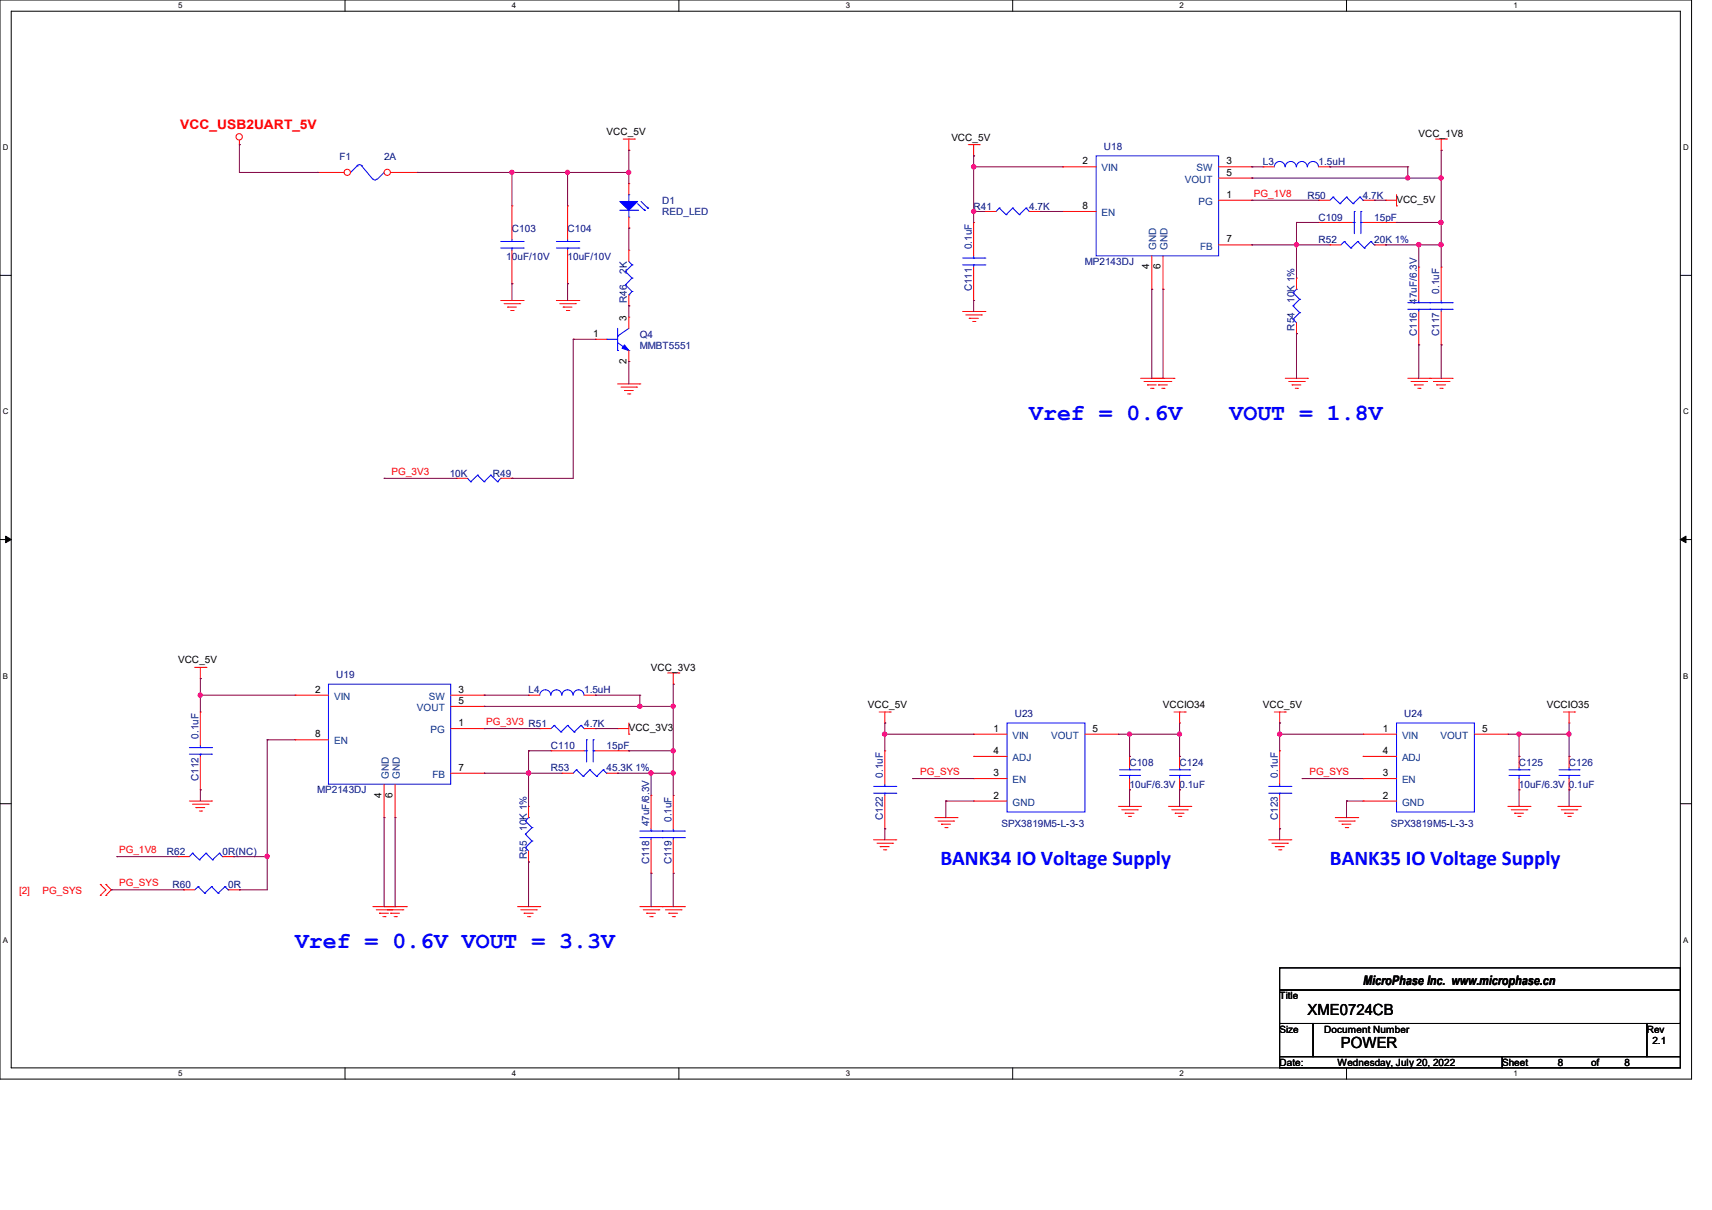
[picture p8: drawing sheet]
<svg xmlns="http://www.w3.org/2000/svg" width="297mm" height="210mm" viewBox="0 0 297 210" stroke-linecap="round" stroke-linejoin="round" font-family="sans-serif">
<path d="M0 0h293.5v187.3h-293.5zM1.9 1.9h289.6v183.4h-289.6z" fill="none" stroke="#000" stroke-width=".17"/>
<g fill="#fff">
<path d="M30.9 .2h.8v1.5h-.8z"/>
<path d="M30.9 185.5h.8v1.6h-.8z"/>
</g>
<path d="M59.9 0v1.9M59.9 185.3v2" fill="none" stroke="#000" stroke-width=".17"/>
<g fill="#fff">
<path d="M88.8 .2h.8v1.5h-.8z"/>
<path d="M88.8 185.5h.8v1.6h-.8z"/>
</g>
<path d="M117.8 0v1.9M117.8 185.3v2" fill="none" stroke="#000" stroke-width=".17"/>
<g fill="#fff">
<path d="M146.7 .2h.8v1.5h-.8z"/>
<path d="M146.7 185.5h.8v1.6h-.8z"/>
</g>
<path d="M175.7 0v1.9M175.7 185.3v2" fill="none" stroke="#000" stroke-width=".17"/>
<g fill="#fff">
<path d="M204.6 .2h.8v1.5h-.8z"/>
<path d="M204.6 185.5h.8v1.6h-.8z"/>
</g>
<path d="M233.6 0v1.9M233.6 185.3v2" fill="none" stroke="#000" stroke-width=".17"/>
<g fill="#fff">
<path d="M262.6 .2h.7v1.5h-.7z"/>
<path d="M262.6 185.5h.7v1.6h-.7z"/>
<path d="M.5 24.8h1v1.6h-1z"/>
<path d="M292 24.8h1v1.6h-1z"/>
<path d="M.5 70.7h1v1.5h-1z"/>
<path d="M292 70.7h1v1.5h-1z"/>
</g>
<path d="M0 47.8h1.9M291.5 47.8h2" fill="none" stroke="#000" stroke-width=".17"/>
<g fill="#fff">
<path d="M.5 116.5h.9v1.6h-.9z"/>
<path d="M292 116.5h.9v1.6h-.9z"/>
</g>
<path d="M0 93.6h1.9M291.5 93.6h2" fill="none" stroke="#000" stroke-width=".17"/>
<path d="M1 93l.9 .6-.9 .6zM291.5 93.6l1-.6v1.2z" fill="#000" stroke="#000" stroke-width=".17"/>
<g fill="#fff">
<path d="M.5 162.4h.9v1.5h-.9z"/>
<path d="M292 162.4h.9v1.5h-.9z"/>
</g>
<path d="M0 139.5h1.9M291.5 139.5h2M222 168h69.5v3.8h-69.5zM222 171.8h69.5v5.8h-69.5zM222 177.6h5.8v5.8h-5.8zM227.8 177.6h57.9v5.8h-57.9zM285.7 177.6h5.8v5.8h-5.8zM222 183.4h38.6v1.9h-38.6zM260.6 183.4h30.9v1.9h-30.9z" fill="none" stroke="#000" stroke-width=".17"/>
<g fill="none" stroke="#f00" stroke-width=".17">
<path d="M41.5 25.1h.1M41.5 24.3v.8M108.1 24.1h2M109.1 26.1h.1M109.1 24.1v2M110.1 24.1h.1M168 25.1h1.9M168.9 27.1h.1M168.9 25.1v2M169.9 25.1h.1M228.8 38.6h.1M228.8 38.6h5.8"/>
<path d="M236.5 38.6h5.8M240.4 34.8h.1M240.4 34.8h1.9M242.3 35.7h.1M242.3 38.6h.1M242.3 33.8v1.9M249 24.1h2M250 26.1h.1M250 24.1v2M251 24.1h.1M86.9 52.2h3.9M87.5 52.7h2.7"/>
<path d="M88.1 53.3h.1M88.1 53.3h1.5M88.6 53.9h.4M89 53.9h.1M90.2 52.7h.1M90.8 52.2h.1M96.5 52.2h3.9M97.1 52.7h2.7M97.7 53.3h.1M97.7 53.3h1.5M98.3 53.9h.4M98.7 53.9h.1"/>
<path d="M99.8 52.7h.1M100.4 52.2h.1M167 54.1h3.9M167.6 54.7h2.7M168.1 55.2h.1M168.1 55.2h1.6M168.7 55.8h.4M169.1 55.8h.1M170.3 54.7h.1M170.9 54.1h.1M250 59.9h.1M250 46.4h.1"/>
<path d="M250 46.4v5.8M250 54.1v5.8M107.1 66.6h3.9M107.7 67.2h2.7M108.3 67.8h.1M108.3 67.8h1.6M108.9 68.4h.4M109.3 68.4h.1M110.4 67.2h.1M111 66.6h.1M197.9 65.7h5.8M198.5 66.2h4.6"/>
<path d="M199.1 66.8h.1M199.1 66.8h1.5M199.6 67.4h.4M200 67.4h.1M201 66.8h.1M201 66.8h1.5M201.2 66.2h.1M201.5 67.4h.4M201.8 65.7h.1M201.9 67.4h.1M203.1 66.2h.1M203.7 65.7h.1"/>
<path d="M223 65.7h3.8M223.6 66.2h2.7M224.2 66.8h.1M224.2 66.8h1.5M224.7 67.4h.4M225.1 67.4h.1M226.3 66.2h.1M226.8 65.7h.1M244.2 65.7h7.7M244.8 66.2h2.7M245.4 66.8h.1M245.4 66.8h1.5"/>
<path d="M246 67.4h.3M246.3 67.4h.1M247.5 66.2h.1M248.1 65.7h.1M248.7 66.2h2.7M249.2 66.8h.1M249.2 66.8h1.6M249.8 67.4h.4M250.2 67.4h.1M251.4 66.2h.1M251.9 65.7h.1M33.8 115.8h1.9"/>
<path d="M34.8 117.8h.1M34.8 115.8v2M35.7 115.8h.1M115.8 116.8h2M116.8 118.7h.1M116.8 116.8v1.9M117.8 116.8h.1M32.9 139h3.8M33.4 139.6h2.7M34.8 137.1h.1M34.8 123.6h.1M34.8 123.6v5.8"/>
<path d="M34.8 131.3v5.8M36.1 139.6h.1M36.7 139h.1M107.1 126.4h.1M107.1 126.4h2M109.1 127.4h.1M109.1 125.5v1.9M152.5 123.6h1.9M153.5 125.5h.1M153.5 123.6v1.9M154.4 123.6h.1M194 140h3.9"/>
<path d="M197.9 140h.1M202.7 140h3.9M203.7 123.6h1.9M204.6 125.5h.1M204.6 123.6v1.9M205.6 123.6h.1M206.6 140h.1M221.1 123.6h1.9M222 125.5h.1M222 123.6v1.9M223 123.6h.1M236.5 127.4h.1"/>
<path d="M236.5 131.3h.1M236.5 135.1h.1M236.5 139h.1M236.5 139h5.8M236.5 127.4h5.8M236.5 131.3h5.8M236.5 135.1h5.8M255.8 127.4h5.8M261.6 127.4h.1M261.6 140h3.8M265.4 140h.1M270.3 140h3.9"/>
<path d="M271.2 123.6h2M272.2 125.5h.1M272.2 123.6v1.9M273.2 123.6h.1M274.2 140h.1M17.4 155.4h.1M17.4 153.5h.1M17.4 153.5l1 .9-1 1M18.4 153.5h.1M18.4 155.4h.1M18.4 153.5l.9 .9-.9 1M30.9 148.7h.1"/>
<path d="M30.9 148.7h2M34 140.2h.1M34 140.2h1.5M34.6 140.8h.4M35 140.8h.1M38.6 148.7h2M40.6 148.7h.1M64.7 157.4h5.8M65.3 157.9h4.6M65.8 158.5h.1M65.8 158.5h1.6M66.4 159.1h.4"/>
<path d="M66.8 159.1h.1M67.8 158.5h.1M67.8 158.5h1.5M68 157.9h.1M68.4 159.1h.3M68.5 157.4h.1M68.7 159.1h.1M69.9 157.9h.1M70.5 157.4h.1M89.8 157.4h3.8M90.3 157.9h2.7M90.9 158.5h.1"/>
<path d="M90.9 158.5h1.6M91.5 159.1h.4M91.9 159.1h.1M93 157.9h.1M93.6 157.4h.1M111 157.4h7.7M111.6 157.9h2.7M112.2 158.5h.1M112.2 158.5h1.5M112.7 159.1h.5M113.2 159.1h.1M114.3 157.9h.1"/>
<path d="M114.9 157.4h.1M115.4 157.9h2.8M116 158.5h.1M116 158.5h1.6M116.6 159.1h.4M117 159.1h.1M118.2 157.9h.1M118.7 157.4h.1M151.6 145.8h3.8M152.1 146.3h2.8M152.7 146.9h.1M152.7 146.9h1.6"/>
<path d="M153.3 147.5h.4M153.7 147.5h.1M154.9 146.3h.1M155.4 145.8h.1M162.2 141.9h3.8M162.7 142.5h2.7M163.3 143h.1M163.3 143h1.6M163.9 143.6h.4M164.3 143.6h.1M165.4 142.5h.1M166 141.9h.1"/>
<path d="M194.6 140.5h2.7M195.2 141.1h.1M195.2 141.1h1.5M195.7 141.7h.4M196.1 141.7h.1M197.3 140.5h.1M203.3 140.5h2.7M203.9 141.1h.1M203.9 141.1h1.5M204.4 141.7h.5M204.9 141.7h.1M206 140.5h.1"/>
<path d="M220.1 145.8h3.8M220.6 146.3h2.8M221.2 146.9h.1M221.2 146.9h1.6M221.8 147.5h.4M222.2 147.5h.1M223.4 146.3h.1M223.9 145.8h.1M231.6 141.9h3.9M232.2 142.5h2.7M232.8 143h.1M232.8 143h1.6"/>
<path d="M233.4 143.6h.4M233.8 143.6h.1M234.9 142.5h.1M235.5 141.9h.1M262.2 140.5h2.7M262.8 141.1h.1M262.8 141.1h1.5M263.3 141.7h.4M263.7 141.7h.1M264.9 140.5h.1M270.8 140.5h2.8M271.4 141.1h.1"/>
<path d="M271.4 141.1h1.6M272 141.7h.4M272.4 141.7h.1M273.6 140.5h.1"/>
<circle cx="41.5" cy="23.7" r=".55"/>
</g>
<g fill="none" stroke="#00f" stroke-width=".17">
<path d="M61.9 28.8l.5-.2 .4 .2M62 28.8h.1M62 28.8l-1.2 1.1M62.7 28.8h.1M62.7 28.8l2 2.3M65.4 31.1l-.3 .1-.4-.1M66.6 29.9h.1M66.6 29.9l-1.2 1.2M234.6 38.6h.3M234.9 36.7h.1M234.9 38.6h.1M234.9 36.7v3.9"/>
<path d="M236.1 36.7h.1M236.1 38.6h.1M236.1 36.7v3.9M236.1 38.6h.4M248.1 53.7h3.8M248.1 52.5h3.8M250 53.7h.1M250 52.5h.1M250 52.2v.3M250 53.7v.4M251.9 53.7h.1M251.9 52.5h.1"/>
<path d="M32.9 130.9h3.8M32.9 129.8h3.8M34.8 130.9h.1M34.8 129.8h.1M34.8 129.4v.4M34.8 130.9v.4M36.7 130.9h.1M36.7 129.8h.1M242.3 125.5h13.5v15.4h-13.5zM33.4 148.1h.1M33.4 148.1l-.5 .6M33.4 148.1l1.2 1.1"/>
<path d="M34.6 149.2h.1M35.7 148.1h.1M35.7 148.1l-1.1 1.1M35.7 148.1l1.2 1.1M36.9 149.2h.1M38.1 148.1h.1M38.1 148.1l-1.2 1.1M38.1 148.1l.5 .6M38.6 148.7h.1"/>
</g>
<circle cx="60.3" cy="29.9" r=".54" fill="#fff" stroke="#f00" stroke-width=".17"/>
<path d="M55 29.9h.1M55 29.9h4.7" fill="none" stroke="#f00" stroke-width=".17"/>
<circle cx="67.2" cy="29.9" r=".54" fill="#fff" stroke="#f00" stroke-width=".17"/>
<g fill="none" stroke="#f00" stroke-width=".17">
<path d="M67.8 29.9h4.6M72.4 29.9h.1M88.8 35.7h.1M88.8 35.7v5.8M98.5 35.7h.1M98.5 35.7v5.8M109.1 39.6h.1M109.1 31.9h.1M109.1 31.9v1.9M109.1 37.7v1.9M168.9 38.6h.1M168.9 38.6v5.8"/>
<path d="M170.9 36.7h.1M170.9 36.7h1.9M178.6 36.7h1.9M180.5 36.7h.1M184.4 29h.1M184.4 36.7h.1M184.4 36.7h5.8M184.4 29h5.8M211.4 34.8h5.8M211.4 29h5.8M211.4 30.9h5.8M217.2 34.8h.1"/>
<path d="M217.2 29h.1M217.2 30.9h.1M219.1 29h.1M219.1 29h2M228.8 34.8h.1M228.8 34.8h1.9M228.8 29h1.9M230.7 29h.1M236.5 34.8h1.9M238.4 34.8h.1M88.8 49.2h.1M88.8 43.4v5.8"/>
<path d="M98.5 49.2h.1M98.5 43.4v5.8M103.3 58.9h.1M103.3 58.9h1.9M109.1 43.4h.1M109.1 53.1h.1M109.1 55h.1M109.1 43.4v2M109.1 51.2v1.9M109.1 55v2M168.9 52.2h.1M168.9 46.4v5.8"/>
<path d="M199.8 50.2h.1M199.8 44.4v5.8M201.8 50.2h.1M201.8 44.4v5.8M211.4 42.5h5.8M217.2 42.5h.1M224.9 57.9h.1M224.9 48.3h.1M224.9 48.3v1.9M224.9 56v1.9M230.7 42.5h.1M230.7 42.5h1.9"/>
<path d="M238.4 42.5h2M240.4 42.5h.1M246.1 59.9h.1M246.1 46.4h.1M246.1 46.4v5.8M246.1 54.1v5.8M109.1 62.7h.1M109.1 60.8v1.9M79.2 83h.1M79.2 83h1.9M86.9 83h1.9M88.8 83h.1"/>
<path d="M51.2 120.6h.1M51.2 128.4h.1M51.2 120.6h5.8M51.2 128.4h5.8M66.6 136.1v5.8M68.5 136.1v5.8M78.2 126.4h5.8M78.2 120.6h5.8M78.2 122.6h5.8M78.2 134.2h5.8M84 126.4h.1M84 120.6h.1"/>
<path d="M84 122.6h.1M84 134.2h.1M91.7 120.6h.1M91.7 140h.1M91.7 120.6h1.9M91.7 140v1.9M93.6 126.4h.1M93.6 126.4h2M95.6 130.3h.1M95.6 130.3h5.7M97.5 134.2h.1M97.5 134.2h1.9"/>
<path d="M101.3 126.4h2M101.3 120.6h2M103.3 126.4h.1M103.3 120.6h.1M103.3 130.3h5.8M105.2 134.2h1.9M107.1 134.2h.1M109.1 130.3h.1M112.9 138h.1M112.9 138v5.8M116.8 138h.1M116.8 138v5.8"/>
<path d="M153.5 130.3h.1M153.5 130.3v5.8M153.5 138v5.8M168.9 127.4h.1M168.9 131.3h.1M168.9 135.1h.1M168.9 139h.1M168.9 127.4h5.8M168.9 131.3h5.8M168.9 135.1h5.8M168.9 139h5.8M188.2 127.4h5.8"/>
<path d="M194 127.4h.1M196 131.3h.1M196 137.1h.1M196 131.3v1.9M196 135.1v2M204.6 131.3h.1M204.6 137.1h.1M204.6 131.3v1.9M204.6 135.1v2M222 130.3h.1M222 130.3v5.8M222 138v5.8"/>
<path d="M263.5 131.3h.1M263.5 137.1h.1M263.5 131.3v1.9M263.5 135.1v2M272.2 131.3h.1M272.2 137.1h.1M272.2 131.3v1.9M272.2 135.1v2M31.9 154.4h.1M31.9 154.4h1.9M39.6 154.4h1.9M41.5 154.4h.1"/>
<path d="M66.6 141.9h.1M68.5 141.9h.1M91.7 149.6h.1M91.7 147.7v1.9M112.9 151.6h.1M112.9 145.8v5.8M116.8 151.6h.1M116.8 145.8v5.8M153.5 143.8h.1M222 143.8h.1"/>
</g>
<g fill="none" stroke="#00f" stroke-width=".17">
<path d="M107.5 36.5h3.1M109.1 33.8h.1M109.1 37.7h.1M109.1 33.8v1.2M109.1 36.5v1.2M110.6 36.5h.1M110.6 35.3l1.2 1.2M111.2 35l1.2 1.1M111.8 36.5h.1M111.8 36.3v.2M112.4 36.1h.1M112.4 35.9v.2"/>
<path d="M173.4 36.1h.1M173.4 36.1l-.6 .6M173.4 36.1l1.1 1.2M174.5 37.3h.1M175.7 36.1h.1M175.7 36.1l-1.2 1.2M175.7 36.1l1.1 1.2M176.8 37.3h.1M178 36.1h.1M178 36.1l-1.2 1.2M178 36.1l.6 .6M178.6 36.7h.1"/>
<path d="M190.2 27.1h21.2v17.3h-21.2zM221.1 29a.93 .93 0 0 1 .9-1 .93 .93 0 0 1 .9 1M223 29a.95 .95 0 0 1 .9-1 .95 .95 0 0 1 1 1M224.9 29a.93 .93 0 0 1 .9-1 .93 .93 0 0 1 1 1M226.8 29a.95 .95 0 0 1 1-1 .95 .95 0 0 1 .9 1M231.3 34.2h.1M231.3 34.2l-.6 .6M231.3 34.2l1.2 1.1M232.5 35.3h.1M233.6 34.2h.1M233.6 34.2l-1.1 1.1M233.6 34.2l1.1 1.1"/>
<path d="M234.7 35.3h.1M235.9 34.2h.1M235.9 34.2l-1.2 1.1M235.9 34.2l.6 .6M236.5 34.8h.1M86.9 43.1h3.9M86.9 41.9h3.9M88.8 43.1h.1M88.8 41.9h.1M88.8 41.5v.4M88.8 43.1v.3M90.8 43.1h.1"/>
<path d="M90.8 41.9h.1M96.5 43.1h3.9M96.5 41.9h3.9M98.5 43.1h.1M98.5 41.9h.1M98.5 41.5v.4M98.5 43.1v.3M100.4 43.1h.1M100.4 41.9h.1M105.2 58.9h.1M105.2 58.9h1.9M107.1 58.3h.1"/>
<path d="M107.1 57v3.8M107.1 59.5l2 1.3M108.5 47.1h.1M108.5 49.4h.1M108.5 47.1l1.1 1.2M108.5 49.4l1.1 1.2M109.1 51.2h.1M109.1 45.4l.5 .6M109.1 57l-2 1.3M109.6 46h.1M109.6 48.3h.1M109.6 50.6h.1"/>
<path d="M109.6 46l-1.1 1.1M109.6 48.3l-1.1 1.1M109.6 50.6l-.5 .6M167 46h3.9M167 44.8h3.9M168.9 46h.1M168.9 44.8h.1M168.9 44.4v.4M168.9 46v.4M170.9 46h.1M170.9 44.8h.1M224.3 55.4h.1"/>
<path d="M224.3 53.1h.1M224.3 50.8h.1M224.3 55.4l.6 .6M224.3 53.1l1.2 1.2M224.3 50.8l1.2 1.1M224.9 50.2h.1M224.9 50.2l-.6 .6M225.5 54.3h.1M225.5 51.9h.1M225.5 54.3l-1.2 1.1M225.5 51.9l-1.2 1.2M233.2 41.9h.1"/>
<path d="M233.2 41.9l-.6 .6M233.2 41.9l1.2 1.2M234.4 43.1h.1M235.5 41.9h.1M235.5 41.9l-1.1 1.2M235.5 41.9l1.2 1.2M236.7 43.1h.1M237.8 41.9h.1M237.8 41.9l-1.1 1.2M237.8 41.9l.6 .6M238.4 42.5h.1M244.2 53.7h3.9"/>
<path d="M244.2 52.5h3.9M246.1 53.7h.1M246.1 52.5h.1M246.1 52.2v.3M246.1 53.7v.4M248.1 53.7h.1M248.1 52.5h.1M107.1 60.8h.1M109.1 60.8h.1M81.1 83l.6 .6M81.7 83.6h.1M82.8 82.5h.1"/>
<path d="M82.8 82.5l-1.1 1.1M82.8 82.5l1.2 1.1M84 83.6h.1M85.1 82.5h.1M85.1 82.5l-1.1 1.1M85.1 82.5l1.2 1.1M86.3 83.6h.1M86.9 83h.1M86.9 83l-.6 .6M57 118.7h21.2v17.4h-21.2zM93.6 120.6a.95 .95 0 0 1 1-.9 .95 .95 0 0 1 .9 .9M95.6 120.6a.93 .93 0 0 1 .9-.9 .93 .93 0 0 1 1 .9"/>
<path d="M96.1 125.9h.1M96.1 125.9l-.5 .5M96.1 125.9l1.2 1.1M97.3 127h.1M97.5 120.6a.95 .95 0 0 1 .9-.9 .95 .95 0 0 1 1 .9M98.5 125.9h.1M98.5 125.9l-1.2 1.1M98.5 125.9l1.1 1.1M99.4 120.6a.93 .93 0 0 1 1-.9 .93 .93 0 0 1 .9 .9M99.6 127h.1M100 133.6h.1M100 133.6l-.6 .6"/>
<path d="M100 133.6l1.2 1.1M100.8 125.9h.1M100.8 125.9l-1.2 1.1M100.8 125.9l.5 .5M101.2 134.7h.1M101.3 126.4h.1M101.3 130.3h.5M101.8 128.4h.1M101.8 130.3h.1M101.8 128.4v3.8M102.3 133.6h.1M102.3 133.6l-1.1 1.1"/>
<path d="M102.3 133.6l1.2 1.1M102.9 128.4h.1M102.9 130.3h.1M102.9 128.4v3.8M102.9 130.3h.4M103.5 134.7h.1M104.6 133.6h.1M104.6 133.6l-1.1 1.1M104.6 133.6l.6 .6M105.2 134.2h.1M151.6 137.7h3.8M151.6 136.5h3.8"/>
<path d="M153.5 137.7h.1M153.5 136.5h.1M153.5 136.1v.4M153.5 137.7v.3M155.4 137.7h.1M155.4 136.5h.1M174.7 125.5h13.5v15.4h-13.5zM194.2 134.6h3.5M194.2 133.6h3.5M196 133.6h.1M196 134.6h.1M196 133.2v.4"/>
<path d="M196 134.6v.5M197.7 134.6h.1M197.7 133.6h.1M202.9 134.6h3.5M202.9 133.6h3.5M204.6 133.6h.1M204.6 134.6h.1M204.6 133.2v.4M204.6 134.6v.5M206.4 134.6h.1M206.4 133.6h.1M220.1 137.7h3.8"/>
<path d="M220.1 136.5h3.8M222 137.7h.1M222 136.5h.1M222 136.1v.4M222 137.7v.3M223.9 137.7h.1M223.9 136.5h.1M261.8 134.6h3.5M261.8 133.6h3.5M263.5 133.6h.1M263.5 134.6h.1M263.5 133.2v.4"/>
<path d="M263.5 134.6v.5M265.3 134.6h.1M265.3 133.6h.1M270.5 134.6h3.4M270.5 133.6h3.4M272.2 133.6h.1M272.2 134.6h.1M272.2 133.2v.4M272.2 134.6v.5M273.9 134.6h.1M273.9 133.6h.1M34.4 153.9h.1"/>
<path d="M34.4 153.9l-.6 .5M34.4 153.9l1.1 1.1M35.5 155h.1M36.7 153.9h.1M36.7 153.9l-1.2 1.1M36.7 153.9l1.1 1.1M37.8 155h.1M39 153.9h.1M39 153.9l-1.2 1.1M39 153.9l.6 .5M39.6 154.4h.1M91.1 147.1h.1"/>
<path d="M91.1 144.8h.1M91.1 142.5h.1M91.1 147.1l.6 .6M91.1 144.8l1.2 1.2M91.1 142.5l1.2 1.1M91.7 141.9h.1M91.7 141.9l-.6 .6M92.3 146h.1M92.3 143.6h.1M92.3 143.6l-1.2 1.2M92.3 146l-1.2 1.1M111 145.4h7.7"/>
<path d="M111 144.2h7.7M112.9 145.4h.1M112.9 144.2h.1M112.9 143.8v.4M112.9 145.4v.4M114.9 145.4h.1M114.9 144.2h.1M116.8 145.4h.1M116.8 144.2h.1M116.8 143.8v.4M116.8 145.4v.4M118.7 145.4h.1"/>
<path d="M118.7 144.2h.1"/>
</g>
<g fill="#00f" stroke="#00f" stroke-width=".17">
<path d="M107.5 35h3.1l-1.5 1.5z"/>
<path d="M108.3 59.9l.8 .9-1.2-.3z"/>
</g>
<g fill="none" stroke="#800040" stroke-width=".17">
<path d="M41.5 25.1h.1M41.5 25.1v4.8h13.5M55 29.9h.1M72.4 29.9h.1M72.4 29.9h36.7M88.8 29.9h.1M88.8 29.9v5.8M98.5 29.9h.1M98.5 29.9v5.8M109.1 39.6h.1M109.1 29.9h.1M109.1 26.1h.1"/>
<path d="M109.1 26.1v5.8M109.1 39.6v3.8M168.9 29h.1M168.9 27.1h.1M168.9 36.7h.1M168.9 29h15.5M168.9 36.7h2M168.9 27.1v11.5M180.5 36.7h.1M180.5 36.7h3.9M217.2 30.9h.1M217.2 29h.1"/>
<path d="M217.2 34.8h.1M217.2 29h1.9M217.2 30.9h32.8M217.2 34.8h11.6M224.9 38.6h.1M224.9 38.6v9.7M224.9 38.6h3.9M230.7 29h.1M230.7 29h13.5M238.4 34.8h.1M238.4 34.8h2M242.3 38.6h.1"/>
<path d="M242.3 38.6h7.7M244.2 30.9h.1M244.2 29h.1M244.2 29v1.9M250 26.1h.1M250 30.9h.1M250 38.6h.1M250 26.1v20.3M88.8 49.2h.1M88.8 49.2v3M98.5 49.2h.1M98.5 49.2v3"/>
<path d="M99.4 58.9h.1M99.4 58.9v24.1h-10.6M99.4 58.9h3.9M109.1 53.1h.1M109.1 53.1v1.9M168.9 52.2h.1M168.9 52.2v1.9M199.8 50.2h.1M199.8 50.2v15.5M201.8 50.2h.1M201.8 50.2v15.5M217.2 42.5h.1"/>
<path d="M217.2 42.5h13.5M224.9 42.5h.1M224.9 57.9h.1M224.9 57.9v7.8M240.4 42.5h.1M240.4 42.5h9.6M246.1 42.5h.1M246.1 59.9h.1M246.1 42.5v3.9M246.1 59.9v5.8M250 42.5h.1M250 59.9h.1"/>
<path d="M250 59.9v5.8M109.1 62.7h.1M109.1 62.7v3.9M66.6 83h.1M66.6 83h12.6M88.8 83h.1M34.8 117.8h.1M34.8 117.8v5.8M116.8 118.7h.1M116.8 118.7v19.3M34.8 120.6h.1M34.8 137.1h.1"/>
<path d="M34.8 120.6h16.4M34.8 137.1v1.9M46.4 128.4h.1M46.4 128.4h4.8M46.4 128.4v26h-4.9M84 126.4h.1M84 134.2h.1M84 120.6h.1M84 122.6h.1M84 126.4h9.6M84 120.6h7.7M84 122.6h32.8"/>
<path d="M84 134.2h13.5M91.7 134.2h.1M91.7 130.3h.1M91.7 130.3v9.7M91.7 130.3h3.9M103.3 126.4h.1M103.3 120.6h.1M103.3 126.4h3.8M103.3 120.6h7.7M107.1 134.2h.1M107.1 134.2h9.7M109.1 130.3h.1"/>
<path d="M109.1 130.3h7.7M111 122.6h.1M111 120.6h.1M111 120.6v2M112.9 134.2h.1M112.9 134.2v3.8M116.8 122.6h.1M116.8 134.2h.1M116.8 130.3h.1M153.5 127.4h.1M153.5 125.5h.1M153.5 127.4h15.4"/>
<path d="M153.5 125.5v4.8M158.3 135.1h.1M158.3 135.1h10.6M164.1 139h.1M164.1 139v2.9M164.1 139h4.8M194 127.4h10.6M196 137.1h.1M196 131.3h.1M196 127.4h.1M196 127.4v3.9M196 137.1v2.9"/>
<path d="M204.6 137.1h.1M204.6 131.3h.1M204.6 127.4h.1M204.6 125.5v5.8M204.6 137.1v2.9M222 127.4h.1M222 125.5h.1M222 127.4h14.5M222 125.5v4.8M225.9 135.1h.1M225.9 135.1h10.6M233.6 139h.1"/>
<path d="M233.6 139h2.9M233.6 139v2.9M261.6 127.4h10.6M263.5 137.1h.1M263.5 127.4h.1M263.5 131.3h.1M263.5 127.4v3.9M263.5 137.1v2.9M272.2 137.1h.1M272.2 127.4h.1M272.2 131.3h.1M272.2 125.5v5.8"/>
<path d="M272.2 137.1v2.9M19.3 154.4h.1M19.3 154.4h12.6M20.3 148.7h.1M20.3 148.7h10.6M40.6 148.7h.1M40.6 148.7h5.8M41.5 154.4h.1M46.4 148.7h.1M66.6 141.9h.1M66.6 141.9v15.5M68.5 141.9h.1"/>
<path d="M68.5 141.9v15.5M91.7 149.6h.1M91.7 149.6v7.8M112.9 151.6h.1M112.9 151.6v5.8M116.8 151.6h.1M116.8 151.6v5.8M153.5 143.8h.1M153.5 143.8v2M222 143.8h.1M222 143.8v2"/>
</g>
<g fill="#f0f" stroke="#f0f" stroke-width=".17">
<circle cx="34.7" cy="120.6" r=".37"/>
<circle cx="116.8" cy="122.6" r=".36"/>
<circle cx="111" cy="122.6" r=".37"/>
<circle cx="116.8" cy="130.3" r=".37"/>
<circle cx="116.8" cy="134.2" r=".37"/>
<circle cx="112.9" cy="134.2" r=".37"/>
<circle cx="91.7" cy="134.2" r=".38"/>
<circle cx="46.3" cy="148.6" r=".37"/>
<circle cx="168.9" cy="29" r=".38"/>
<circle cx="250" cy="30.9" r=".37"/>
<circle cx="250" cy="38.6" r=".38"/>
<circle cx="246.1" cy="42.5" r=".38"/>
<circle cx="224.9" cy="42.5" r=".37"/>
<circle cx="250" cy="42.5" r=".38"/>
<circle cx="244.2" cy="30.9" r=".36"/>
<circle cx="109.1" cy="29.9" r=".36"/>
<circle cx="98.4" cy="29.9" r=".36"/>
<circle cx="168.9" cy="36.7" r=".37"/>
<circle cx="88.8" cy="29.9" r=".36"/>
<circle cx="153.5" cy="127.4" r=".37"/>
<circle cx="222" cy="127.4" r=".37"/>
<circle cx="195.9" cy="127.4" r=".36"/>
<circle cx="204.6" cy="127.4" r=".36"/>
<circle cx="272.2" cy="127.4" r=".36"/>
<circle cx="263.5" cy="127.4" r=".36"/>
</g>
<g font-size="4" fill="#00f">
<text x="178.6" y="72.9">Vref = 0.6V</text>
<text x="213.3" y="72.9">VOUT = 1.8V</text>
<text x="51.2" y="164.6">Vref = 0.6V VOUT = 3.3V</text>
</g>
<g font-size="3.6" fill="#00f">
<text x="163.1" y="150.2">BANK34 IO Voltage Supply</text>
<text x="230.7" y="150.2">BANK35 IO Voltage Supply</text>
</g>
<g font-size="2.7">
<text x="226.8" y="176.1">XME0724CB</text>
<text x="232.6" y="181.9">POWER</text>
</g>
<text font-size="2.3" fill="#f00" x="31.3" y="22.4">VCC_USB2UART_5V</text>
<text font-size="2.3" x="236.5" y="170.9">MicroPhase Inc. www.microphase.cn</text>
<g font-size="1.7">
<text x="105.2" y="23.5">VCC_5V</text>
<text x="246.1" y="23.8">VCC_1V8</text>
<text x="165" y="24.4">VCC_5V</text>
<text x="187.8" y="28.5">2</text>
<text x="212.7" y="28.5">3</text>
<text x="212.7" y="34.3">1</text>
<text x="212.7" y="30.5">5</text>
<text x="242.3" y="35.2">VCC_5V</text>
<text x="187.8" y="36.3">8</text>
<text x="199.4" y="46.7" transform="rotate(-90 199.4 46.7)">4</text>
<text x="201.3" y="46.7" transform="rotate(-90 201.3 46.7)">6</text>
<text x="212.7" y="42.1">7</text>
<text x="102.9" y="58.5">1</text>
<text x="108.7" y="55.6" transform="rotate(-90 108.7 55.6)">3</text>
<text x="108.7" y="63.2" transform="rotate(-90 108.7 63.2)">2</text>
<text x="30.9" y="115.1">VCC_5V</text>
<text x="112.9" y="116.5">VCC_3V3</text>
<text x="54.6" y="120.2">2</text>
<text x="79.5" y="120.2">3</text>
<text x="79.5" y="122.2">5</text>
<text x="150.6" y="122.9">VCC_5V</text>
<text x="201.7" y="122.9">VCCIO34</text>
<text x="219.1" y="122.9">VCC_5V</text>
<text x="268.3" y="122.9">VCCIO35</text>
<text x="54.6" y="128">8</text>
<text x="79.5" y="126">1</text>
<text x="109.1" y="126.9">VCC_3V3</text>
<text x="172.4" y="127">1</text>
<text x="172.4" y="130.9">4</text>
<text x="189.6" y="127">5</text>
<text x="239.9" y="127">1</text>
<text x="239.9" y="130.9">4</text>
<text x="257.1" y="127">5</text>
<text x="79.5" y="133.8">7</text>
<text x="172.4" y="134.7">3</text>
<text x="239.9" y="134.7">3</text>
<text x="66.2" y="138.4" transform="rotate(-90 66.2 138.4)">4</text>
<text x="68.1" y="138.4" transform="rotate(-90 68.1 138.4)">6</text>
<text x="172.4" y="138.6">2</text>
<text x="239.9" y="138.6">2</text>
<text x="222" y="173.4">Title</text>
<text x="222" y="179.2">Size</text>
<text x="229.7" y="179.2">Document Number</text>
<text x="285.7" y="179.2">Rev</text>
<text x="222" y="185">Date:</text>
<text x="232.1" y="185">Wednesday, July 20, 2022</text>
<text x="260.6" y="185">Sheet</text>
<text x="270.2" y="185">8</text>
<text x="276" y="185">of</text>
<text x="281.8" y="185">8</text>
<text x="286.7" y="181.1">2.1</text>
</g>
<g font-size="1.7" fill="#000080">
<text x="58.9" y="27.7">F1</text>
<text x="66.6" y="27.7">2A</text>
<text x="191.5" y="25.9">U18</text>
<text x="219.1" y="28.7">L3</text>
<text x="228.7" y="28.7">1.5uH</text>
<text x="114.9" y="35.4">D1</text>
<text x="226.8" y="34.5">R50</text>
<text x="236.5" y="34.5">4.7K</text>
<text x="88.8" y="40.2">C103</text>
<text x="98.5" y="40.2">C104</text>
<text x="114.9" y="37.3">RED_LED</text>
<text x="168.9" y="36.4">R41</text>
<text x="178.5" y="36.4">4.7K</text>
<text x="228.7" y="38.3">C109</text>
<text x="238.4" y="38.3">15pF</text>
<text x="87.8" y="45">10uF/10V</text>
<text x="98.5" y="45">10uF/10V</text>
<text x="108.7" y="47.5" transform="rotate(-90 108.7 47.5)">2K</text>
<text x="168.6" y="43.3" transform="rotate(-90 168.6 43.3)">0.1uF</text>
<text x="188.2" y="46">MP2143DJ</text>
<text x="228.7" y="42.2">R52</text>
<text x="238.4" y="42.2">20K 1%</text>
<text x="108.7" y="52.5" transform="rotate(-90 108.7 52.5)">R46</text>
<text x="168.6" y="50.6" transform="rotate(-90 168.6 50.6)">C111</text>
<text x="224.6" y="52.5" transform="rotate(-90 224.6 52.5)">10K 1%</text>
<text x="245.8" y="52.7" transform="rotate(-90 245.8 52.7)">47uF/6.3V</text>
<text x="249.7" y="51" transform="rotate(-90 249.7 51)">0.1uF</text>
<text x="111" y="58.6">Q4</text>
<text x="224.6" y="57.4" transform="rotate(-90 224.6 57.4)">R54</text>
<text x="245.8" y="58.3" transform="rotate(-90 245.8 58.3)">C116</text>
<text x="249.7" y="58.3" transform="rotate(-90 249.7 58.3)">C117</text>
<text x="111" y="60.5">MMBT5551</text>
<text x="78" y="82.7">10K</text>
<text x="85.5" y="82.7">R49</text>
<text x="58.3" y="117.6">U19</text>
<text x="91.7" y="120.4">L4</text>
<text x="101.3" y="120.4">1.5uH</text>
<text x="176" y="124.4">U23</text>
<text x="243.6" y="124.4">U24</text>
<text x="34.5" y="128.2" transform="rotate(-90 34.5 128.2)">0.1uF</text>
<text x="95.6" y="130">C110</text>
<text x="101.3" y="126.2">4.7K</text>
<text x="105.2" y="130">15pF</text>
<text x="34.5" y="135.6" transform="rotate(-90 34.5 135.6)">C112</text>
<text x="55" y="137.7">MP2143DJ</text>
<text x="95.6" y="133.9">R53</text>
<text x="105.2" y="133.9">45.3K 1%</text>
<text x="153.1" y="135" transform="rotate(-90 153.1 135)">0.1uF</text>
<text x="195.9" y="132.9">C108</text>
<text x="195.9" y="136.7">10uF/6.3V 0.1uF</text>
<text x="204.6" y="132.9">C124</text>
<text x="221.7" y="135" transform="rotate(-90 221.7 135)">0.1uF</text>
<text x="263.5" y="132.9">C125</text>
<text x="263.5" y="136.7">10uF/6.3V 0.1uF</text>
<text x="272.2" y="132.9">C126</text>
<text x="112.6" y="143.4" transform="rotate(-90 112.6 143.4)">47uF/6.3V</text>
<text x="116.5" y="142.7" transform="rotate(-90 116.5 142.7)">0.1uF</text>
<text x="153.1" y="142.3" transform="rotate(-90 153.1 142.3)">C122</text>
<text x="173.7" y="143.5">SPX3819M5-L-3-3</text>
<text x="221.7" y="142.3" transform="rotate(-90 221.7 142.3)">C123</text>
<text x="241.3" y="143.5">SPX3819M5-L-3-3</text>
<text x="29" y="148.3">R62</text>
<text x="38.6" y="148.3">0R(NC)</text>
<text x="91.4" y="149.1" transform="rotate(-90 91.4 149.1)">R55</text>
<text x="91.4" y="144.2" transform="rotate(-90 91.4 144.2)">10K 1%</text>
<text x="29.9" y="154.1">R60</text>
<text x="39.6" y="154.1">0R</text>
<text x="112.6" y="150" transform="rotate(-90 112.6 150)">C118</text>
<text x="116.5" y="150" transform="rotate(-90 116.5 150)">C119</text>
</g>
<g font-size="1.7" fill="#004080">
<text x="191.1" y="29.8">VIN</text>
<text x="207.6" y="29.8">SW</text>
<text x="205.6" y="31.7">VOUT</text>
<text x="207.9" y="35.6">PG</text>
<text x="191.1" y="37.5">EN</text>
<text x="200.6" y="43.4" transform="rotate(-90 200.6 43.4)">GND</text>
<text x="202.5" y="43.4" transform="rotate(-90 202.5 43.4)">GND</text>
<text x="208.2" y="43.3">FB</text>
<text x="57.9" y="121.5">VIN</text>
<text x="72.3" y="123.4">VOUT</text>
<text x="74.4" y="121.5">SW</text>
<text x="57.9" y="129.2">EN</text>
<text x="74.7" y="127.3">PG</text>
<text x="175.7" y="128.2">VIN</text>
<text x="182.4" y="128.2">VOUT</text>
<text x="243.2" y="128.2">VIN</text>
<text x="249.9" y="128.2">VOUT</text>
<text x="67.4" y="135.1" transform="rotate(-90 67.4 135.1)">GND</text>
<text x="69.3" y="135.1" transform="rotate(-90 69.3 135.1)">GND</text>
<text x="75" y="135">FB</text>
<text x="175.7" y="132.1">ADJ</text>
<text x="175.7" y="135.9">EN</text>
<text x="243.2" y="132.1">ADJ</text>
<text x="243.2" y="135.9">EN</text>
<text x="175.7" y="139.8">GND</text>
<text x="243.2" y="139.8">GND</text>
</g>
<g font-size="1.7" fill="#f00">
<text x="217.5" y="34.2">PG_1V8</text>
<text x="67.9" y="82.4">PG_3V3</text>
<text x="84.4" y="125.9">PG_3V3 R51</text>
<text x="159.6" y="134.5">PG_SYS</text>
<text x="227.2" y="134.5">PG_SYS</text>
<text x="20.7" y="148.1">PG_1V8</text>
<text x="3.3" y="155.1">[2]</text>
<text x="7.4" y="155.1">PG_SYS</text>
<text x="20.7" y="153.8">PG_SYS</text>
</g>
<g font-size="1.4">
<text x="30.9" y="1.4">5</text>
<text x="88.8" y="1.4">4</text>
<text x="146.7" y="1.4">3</text>
<text x="204.6" y="1.4">2</text>
<text x="262.6" y="1.4">1</text>
<text x=".5" y="26.1">D</text>
<text x="292" y="26.1">D</text>
<text x=".5" y="71.9">C</text>
<text x="292" y="71.9">C</text>
<text x=".5" y="117.8">B</text>
<text x="292" y="117.8">B</text>
<text x=".5" y="163.6">A</text>
<text x="292" y="163.6">A</text>
<text x="30.9" y="186.8">5</text>
<text x="88.8" y="186.8">4</text>
<text x="146.7" y="186.8">3</text>
<text x="204.6" y="186.8">2</text>
<text x="262.6" y="186.8">1</text>
</g>
</svg>
